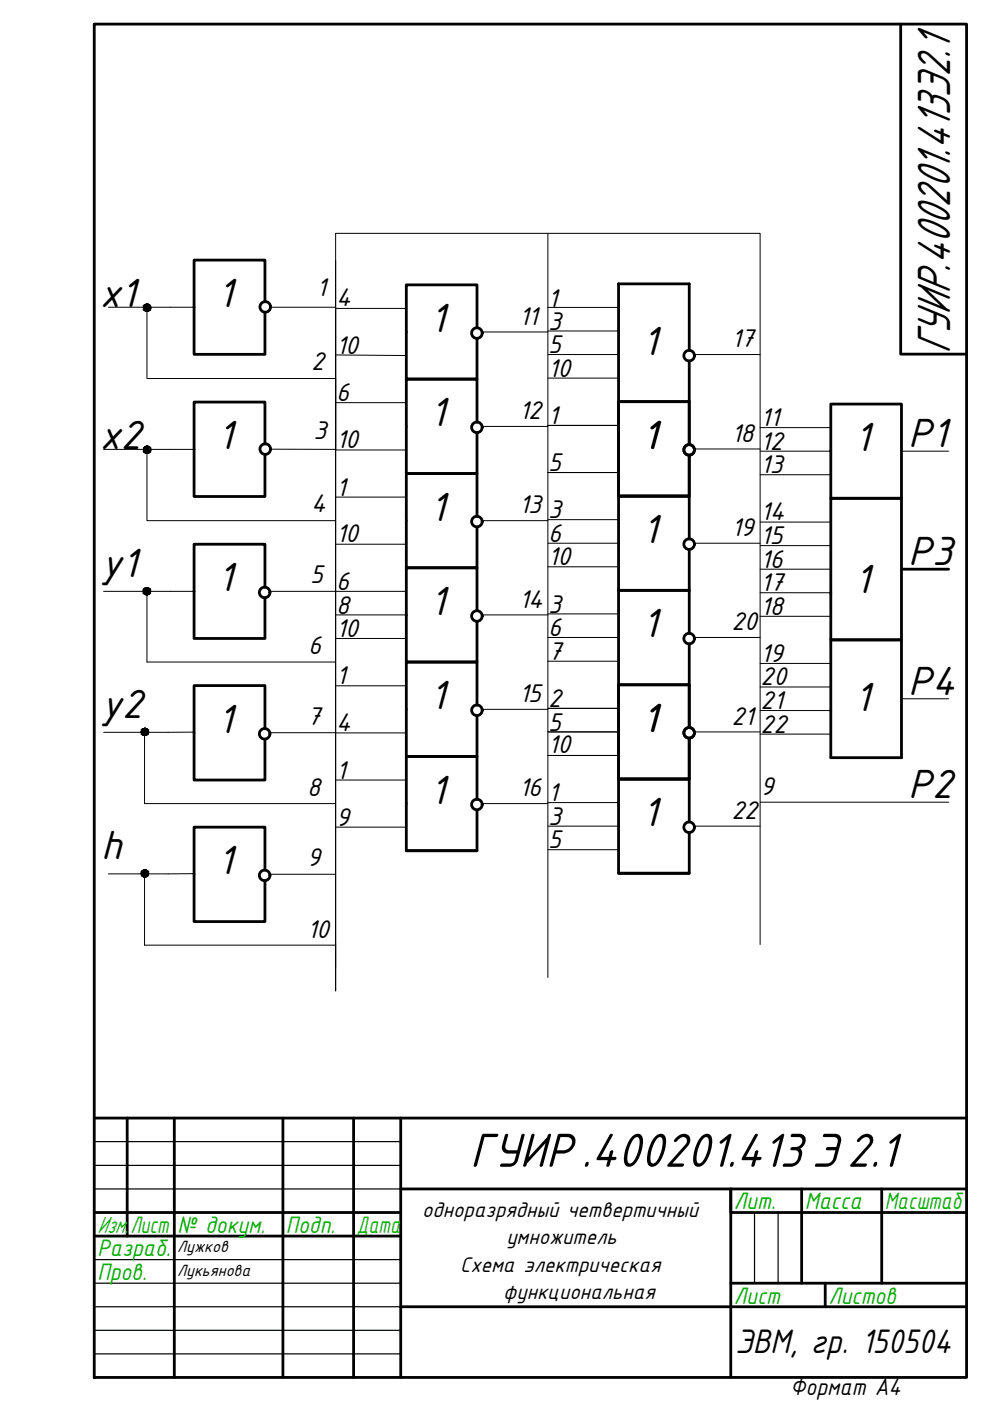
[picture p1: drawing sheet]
<svg xmlns="http://www.w3.org/2000/svg" width="210mm" height="297mm" viewBox="0 0 210 297" stroke-linecap="round" stroke-linejoin="round" font-family="sans-serif">
<!-- layer: 0 -->
<g fill="none" stroke="#000" stroke-width=".59">
<path d="M20 5.1h184.9v286.9h-184.9zM191 5.1v70h13.9M56.2 64v-8.9h-15.1v20h15.1v-8.9M101.1 69.5v-9.1h-15v20h15v-8.7M146.1 74.3v-14.1h-15v25h15v-8.7M56.2 94.1v-8.9h-15.1v20.1h15.1v-9M101.1 89.5v-9.1h-15v20h15v-8.7M131.1 95.2v10h15v-8.7M131.1 85.2v10M146.1 85.2v9.1v-9.1h-15v10M176.1 85.7h15v19.9h-15zM101.1 109.5v-9.1h-15v20h15v-8.7"/>
<path d="M146.1 114.3v-9.1h-15v20h15v-8.7M176.1 105.6h15v30.1h-15zM56.2 124.5v-9.1h-15.1v20h15.1v-8.7M101.1 129.5v-9.1h-15v20h15v-8.7M146.1 134.3v-9.1h-15v20h15v-8.7M176.1 135.7h15v24.9h-15zM191.1 120.7h10M56.2 154.5v-9.1h-15.1v20h15.1v-8.7M101.1 149.5v-9.1h-15v20h15v-8.7M131.1 155.2v10h15v-8.7M131.1 145.2v10M146.1 145.2v9.1v-9.1h-15v10"/>
<path d="M101.1 169.5v-9.1h-15v20h15v-8.7M146.1 174.3v-9.1h-15v20h15v-8.7M56.2 184.5v-9.1h-15.1v20h15.1v-8.7M86.1 180.4h15M131.1 185.2h15M20 237.1h184.9M27 237.1v25M37 237.1v54.9M60 237.1v54.9M75 237.1v54.9M85 237.1v54.9M20 257.1h65"/>
<path d="M85 252.1h119.9M170 252.1v20M186.9 252.1v20M204.9 257.1h-50v-5v39.9M20 262.1h65M85 277.1h119.9M154.9 272.1h50M175 272.1v5"/>
<circle cx="56.2" cy="65.1" r="1.12"/>
<circle cx="101.1" cy="70.6" r="1.12"/>
<circle cx="146.1" cy="75.4" r="1.12"/>
<circle cx="56.2" cy="95.2" r="1.12"/>
<circle cx="101.1" cy="90.6" r="1.12"/>
<circle cx="146.1" cy="95.4" r="1.12"/>
<circle cx="101.1" cy="110.6" r="1.12"/>
<circle cx="146.1" cy="115.4" r="1.12"/>
<circle cx="56.1" cy="125.6" r="1.12"/>
<circle cx="101.1" cy="130.6" r="1.12"/>
<circle cx="146.1" cy="135.4" r="1.12"/>
<circle cx="56.1" cy="155.6" r="1.12"/>
<circle cx="101.1" cy="150.6" r="1.12"/>
<circle cx="146.1" cy="155.4" r="1.12"/>
<circle cx="101.1" cy="170.6" r="1.12"/>
<circle cx="146.1" cy="175.4" r="1.12"/>
<circle cx="56.1" cy="185.6" r="1.12"/>
</g>
<path d="M20 242h65M20 247.1h65M20 252.1h65M160 257.1v15M165 257.1v15M20 267.1h65M20 272.1h65M20 277.1h65M20 282.1h65M20 287h65" fill="none" stroke="#000" stroke-width=".25"/>
<g fill="none" stroke="#000" stroke-width=".21">
<path d="M71.2 55.3v154.8M116.2 49.5v157.7M23 65.1h18.1M31.2 65.1v15.1h40M57.3 65.1h13.9M71.2 75.3l14.9 .1M71.2 65.4h14.9M102.2 70.4h14M116.2 75.2h14.9M116.2 70.2h14.9M116.2 65.2h14.9M147.2 75.2h14"/>
<path d="M22 95.3h19.1M31.2 95.3v15.1h40M55.2 80.2h16v15.1l-13.9-.1M71.2 95.4h14.9M71.2 85.4h14.9M102.2 90.4h14M116.2 80.2h14.9M116.2 90.2h14.9M147.2 95.2h14M161.2 95.7h14.9M161.2 90.7h14.9M191.1 95.7h10"/>
<path d="M71.2 115.4h14.9M71.2 105.4h14.9M102.2 110.4h14M116.2 100.2h14.9M116.2 115.2h14.9M116.2 110.2h14.9M147.2 115.2h14M161.2 100.7h14.9M161.2 115.7h14.9M161.2 110.7h14.9M22 125.4h19.1M31.2 125.4v15h40"/>
<path d="M57.2 125.4h28.9M71.2 130.4h14.9M71.2 135.4h14.9M102.2 130.4h14M116.2 120.2h14.9M116.2 135.2h14.9M116.2 130.2h14.9M147.2 135.2h14M161.2 130.7h14.9M161.2 125.7h14.9M161.2 120.7h14.9M30.6 155.3v15.1h40.6"/>
<path d="M41.1 155.2l-19.1 .1M57.2 155.3h14M71.2 155.4h14.9M71.2 145.4h14.9M102.2 150.4h14M116.2 140.2h14.9M116.2 155.2h14.9M116.2 150.2h14.9M147.2 155.2h14M161.2 155.6h14.9M161.2 150.7h14.9M161.2 145.7h14.9"/>
<path d="M161.2 140.7h14.9M191.1 148.2h10M71.2 175.4h14.9M71.2 165.4h14.9M102.2 170.4h14M116.2 160.2h14.9M116.2 175.2h14.9M116.2 170.2h14.9M147.2 175.2h14M161.2 170.1h39.9M30.6 185.3v15.1h40.6M41.1 185.2l-18.1 .1"/>
<path d="M57.2 185.4h14M116.2 180.2h14.9M161.2 200.3v-150.8h-90v155.8"/>
</g>
<g fill="#000" stroke="#000" stroke-width=".21">
<path d="M31 66h.4zM31.1 64.5h.2zM31 96.1h.4zM31.1 94.6h.2zM31 126.1h.3zM31 124.6h.2zM30.6 155.9h.3zM30.6 154.4h.2zM30.6 186h.3zM30.6 184.4h.2z"/>
<path d="M31 66h.3zM31.1 66h.2z"/>
<path d="M31.1 64.5h.3zM31.1 64.5h.3z"/>
<path d="M31 64.5h.4zM30.9 64.5h.5z"/>
<path d="M30.9 64.5h.6zM30.9 64.5h.6z"/>
<path d="M30.9 66h.5zM30.9 66h.5z"/>
<path d="M30.9 64.5h.7zM30.8 64.5h.8z"/>
<path d="M30.9 65.9h.6zM30.9 65.9l.5 .1z"/>
<path d="M30.8 64.5l.8 .1zM30.7 64.6h.9z"/>
<path d="M30.8 65.9h.8zM30.8 65.9h.7z"/>
<path d="M30.7 64.6l1 .1zM30.7 64.6l1 .1z"/>
<path d="M30.7 65.9h.9zM30.7 65.9h.9z"/>
<path d="M30.7 64.7h1zM30.7 64.7h1z"/>
<path d="M30.7 65.8h1zM30.7 65.8l.9 .1z"/>
<path d="M30.6 64.7l1.2 .1zM30.6 64.8h1.2z"/>
<path d="M30.6 65.8h1.1zM30.6 65.8h1.1z"/>
<path d="M30.6 64.8h1.2zM30.6 64.8h1.2z"/>
<path d="M30.6 65.7h1.2zM30.6 65.7l1.1 .1z"/>
<path d="M30.6 64.8l1.3 .1zM30.6 64.8l1.3 .1z"/>
<path d="M30.6 65.6h1.2zM30.6 65.6l1.2 .1z"/>
<path d="M30.5 64.9l1.4 .1zM30.5 64.9l1.4 .1z"/>
<path d="M30.5 65.6h1.4zM30.5 65.6h1.3z"/>
<path d="M30.5 65h1.4zM30.5 65h1.4z"/>
<path d="M30.4 65l1.6 .1zM30.4 65l1.6 .1z"/>
<path d="M30.4 65.4l1.5 .1zM30.4 65.4l1.5 .1z"/>
<path d="M30.5 65.5h1.4zM30.5 65.5l1.4 .1z"/>
<path d="M30.4 65.1l1.6 .1zM30.4 65.1l1.6 .1z"/>
<path d="M30.4 65.2h1.6zM30.4 65.2h1.6z"/>
<path d="M30.4 65.2l1.6 .1zM30.4 65.2l1.6 .1z"/>
<path d="M30.4 65.3l1.6 .1zM30.4 65.3l1.6 .1z"/>
<path d="M30.4 65.4h1.6zM30.4 65.4h1.5z"/>
<path d="M31 96.1h.3zM31.1 96.1h.2z"/>
<path d="M31.1 94.6h.3zM31 94.6h.4z"/>
<path d="M31 94.6h.4zM30.9 94.6h.5z"/>
<path d="M30.9 94.6h.6zM30.9 94.6h.6z"/>
<path d="M30.9 96.1h.5zM30.9 96.1h.5z"/>
<path d="M30.9 94.6l.7 .1zM30.9 94.6l.7 .1z"/>
<path d="M30.9 96h.6zM30.9 96l.5 .1z"/>
<path d="M30.8 94.7h.8zM30.7 94.7h.9z"/>
<path d="M30.8 96h.8zM30.8 96h.7z"/>
<path d="M30.7 94.7l1 .1zM30.7 94.8h1z"/>
<path d="M30.7 96h.9zM30.7 96h.9z"/>
<path d="M30.7 94.8h1zM30.7 94.8h1z"/>
<path d="M30.7 96h1zM30.7 96h.9z"/>
<path d="M30.6 94.8l1.2 .1zM30.6 94.8l1.2 .1h-1.2z"/>
<path d="M30.6 95.9h1.1zM30.6 95.9l1.1 .1z"/>
<path d="M30.6 94.9h1.2zM30.6 94.9h1.2z"/>
<path d="M30.6 95.8h1.2zM30.6 95.8l1.1 .1z"/>
<path d="M30.6 94.9l1.3 .1zM30.6 94.9l1.3 .1z"/>
<path d="M30.6 95.8h1.2zM30.6 95.8h1.2z"/>
<path d="M30.5 95l1.4 .1zM30.5 95l1.4 .1z"/>
<path d="M30.5 95.7h1.4zM30.5 95.7l1.3 .1z"/>
<path d="M30.5 95.1l1.4 .1zM30.5 95.1l1.4 .1z"/>
<path d="M30.4 95.2h1.6zM30.4 95.2h1.6z"/>
<path d="M30.4 95.6l1.5 .1zM30.4 95.6l1.5 .1z"/>
<path d="M30.5 95.7h1.4zM30.5 95.7h1.4z"/>
<path d="M30.4 95.2l1.6 .1zM30.4 95.2l1.6 .1z"/>
<path d="M30.4 95.3l1.6 .1zM30.4 95.3l1.6 .1z"/>
<path d="M30.4 95.4h1.6zM30.4 95.4h1.6z"/>
<path d="M30.4 95.4l1.6 .1zM30.4 95.4l1.6 .1z"/>
<path d="M30.4 95.5h1.6zM30.4 95.5l1.5 .1z"/>
<path d="M31 126.1h.2zM31 126.1h.2z"/>
<path d="M31 124.6h.3zM31 124.6h.3z"/>
<path d="M31 124.6h.4zM30.9 124.6h.5z"/>
<path d="M30.9 124.6l.6 .1zM30.8 124.7h.7z"/>
<path d="M30.9 126.1h.5zM30.9 126.1h.4z"/>
<path d="M30.8 124.7h.7zM30.8 124.7h.7z"/>
<path d="M30.8 126.1h.7zM30.8 126.1h.6z"/>
<path d="M30.8 124.7h.8zM30.7 124.7h.9z"/>
<path d="M30.8 126h.7zM30.8 126l.7 .1z"/>
<path d="M30.7 124.7l1 .1zM30.7 124.7l1 .1z"/>
<path d="M30.7 126h.9zM30.7 126h.8z"/>
<path d="M30.6 124.8h1.1zM30.6 124.8h1.1z"/>
<path d="M30.6 125.9h1.1zM30.6 125.9l1 .1z"/>
<path d="M30.6 124.8l1.1 .1zM30.5 124.9h1.2z"/>
<path d="M30.6 125.9h1.1zM30.6 125.9h1.1z"/>
<path d="M30.5 124.9l1.3 .1zM30.5 124.9l1.3 .1z"/>
<path d="M30.5 125.8h1.2zM30.5 125.8l1.2 .1z"/>
<path d="M30.5 125h1.3zM30.5 125h1.3z"/>
<path d="M30.5 125.8h1.3zM30.5 125.8h1.2z"/>
<path d="M30.4 125l1.5 .1zM30.4 125l1.5 .1z"/>
<path d="M30.4 125.7h1.4zM30.4 125.7l1.4 .1z"/>
<path d="M30.4 125.1h1.5zM30.4 125.1h1.5z"/>
<path d="M30.4 125.1l1.5 .1zM30.4 125.1l1.5 .1z"/>
<path d="M30.4 125.6h1.5zM30.4 125.6h1.5z"/>
<path d="M30.4 125.6h1.5zM30.4 125.6l1.4 .1z"/>
<path d="M30.4 125.2l1.5 .1zM30.4 125.2l1.5 .1z"/>
<path d="M30.4 125.3l1.5 .1zM30.4 125.3l1.5 .1z"/>
<path d="M30.4 125.4h1.5zM30.4 125.4h1.5z"/>
<path d="M30.4 125.4l1.5 .1zM30.4 125.4l1.5 .1z"/>
<path d="M30.4 125.5h1.5zM30.4 125.5l1.5 .1z"/>
<path d="M30.6 155.9h.2zM30.6 155.9h.2z"/>
<path d="M30.6 154.4h.3zM30.6 154.4h.3z"/>
<path d="M30.6 154.4l.3 .1zM30.5 154.5h.4z"/>
<path d="M30.5 154.5h.5zM30.4 154.5h.6z"/>
<path d="M30.5 155.9h.4zM30.5 155.9h.4z"/>
<path d="M30.4 154.5h.7zM30.3 154.5h.8z"/>
<path d="M30.4 155.9h.6zM30.4 155.9h.5z"/>
<path d="M30.3 154.5h.9zM30.3 154.5h.9z"/>
<path d="M30.3 155.9h.8zM30.3 155.9h.7z"/>
<path d="M30.3 154.5l.9 .1zM30.2 154.6h1z"/>
<path d="M30.3 155.8h.9zM30.3 155.8l.8 .1z"/>
<path d="M30.2 154.6h1.1zM30.1 154.6h1.2z"/>
<path d="M30.2 155.8h1zM30.2 155.8h1z"/>
<path d="M30.1 154.6l1.2 .1zM30.1 154.6l1.2 .1z"/>
<path d="M30.1 155.7h1.2zM30.1 155.7l1.1 .1z"/>
<path d="M30.1 154.7l1.3 .1zM30.1 154.8h1.3z"/>
<path d="M30.1 155.6h1.2zM30.1 155.6l1.2 .1z"/>
<path d="M30.1 154.8h1.3zM30.1 154.8h1.3z"/>
<path d="M30.1 155.6h1.3zM30.1 155.6h1.2z"/>
<path d="M30 154.8l1.4 .1zM30 154.8l1.4 .1z"/>
<path d="M30 154.9l1.5 .1zM30 154.9l1.5 .1z"/>
<path d="M30 155.5h1.4zM30 155.5h1.4z"/>
<path d="M30 155.5h1.4zM30 155.5l1.4 .1z"/>
<path d="M30 155h1.5zM30 155h1.5z"/>
<path d="M30 155l1.5 .1zM30 155l1.5 .1z"/>
<path d="M30 155.3l1.5 .1zM30 155.3l1.5 .1z"/>
<path d="M30 155.4h1.5zM30 155.4l1.4 .1z"/>
<path d="M29.9 155.1l1.6 .1zM29.9 155.1l1.6 .1z"/>
<path d="M29.9 155.2l1.6 .1zM29.9 155.2l1.6 .1z"/>
<path d="M29.9 155.3h1.6zM29.9 155.3h1.6z"/>
<path d="M30.6 186h.2zM30.6 186h.2z"/>
<path d="M30.6 184.4h.3zM30.6 184.4h.3z"/>
<path d="M30.6 184.4l.3 .1zM30.5 184.5h.4z"/>
<path d="M30.5 184.5h.5zM30.4 184.5h.6z"/>
<path d="M30.5 185.9h.4zM30.5 185.9l.4 .1z"/>
<path d="M30.4 184.5h.7zM30.3 184.5h.8z"/>
<path d="M30.4 185.9h.6zM30.4 185.9h.5z"/>
<path d="M30.3 184.5l.9 .1zM30.3 184.5l.9 .1z"/>
<path d="M30.3 185.9h.8zM30.3 185.9h.7z"/>
<path d="M30.3 184.6h.9zM30.2 184.6h1z"/>
<path d="M30.3 185.8h.9zM30.3 185.8l.8 .1z"/>
<path d="M30.2 184.6h1.1zM30.1 184.6h1.2z"/>
<path d="M30.2 185.8h1zM30.2 185.8h1z"/>
<path d="M30.1 184.6l1.2 .1zM30.1 184.6l1.2 .1z"/>
<path d="M30.1 185.7h1.2zM30.1 185.7l1.1 .1z"/>
<path d="M30.1 184.7l1.3 .1zM30.1 184.7l1.3 .1z"/>
<path d="M30.1 185.7h1.2zM30.1 185.7h1.2z"/>
<path d="M30.1 184.8h1.3zM30.1 184.8h1.3z"/>
<path d="M30.1 185.6h1.3zM30.1 185.6l1.2 .1z"/>
<path d="M30 184.8l1.4 .1zM30 184.8l1.4 .1z"/>
<path d="M30 184.9l1.5 .1zM30 184.9l1.5 .1z"/>
<path d="M30 185.5h1.4zM30 185.5h1.4z"/>
<path d="M30 185.5h1.4zM30 185.5l1.4 .1z"/>
<path d="M30 185h1.5zM30 185h1.5z"/>
<path d="M30 185l1.5 .1zM30 185l1.5 .1z"/>
<path d="M30 185.3l1.5 .1zM30 185.3l1.5 .1z"/>
<path d="M30 185.4h1.5zM30 185.4l1.4 .1z"/>
<path d="M29.9 185.1l1.6 .1zM29.9 185.1l1.6 .1z"/>
<path d="M29.9 185.2l1.6 .1zM29.9 185.2l1.6 .1z"/>
<path d="M29.9 185.3h1.6zM29.9 185.3h1.6z"/>
</g>
<text font-size="11.2" x="99.7" y="247.4">ГУИР .400201.413 Э 2.1</text>
<text font-size="10.9" x="201.5" y="75.1" transform="rotate(-90 201.5 75.1)">ГУИР.400201.413Э2.1</text>
<g font-size="9.3">
<text x="21.2" y="65.1">x1</text>
<text x="46.1" y="65.1">1</text>
<text x="91.1" y="70.4">1</text>
<text x="136.1" y="75.2">1</text>
<text x="21.2" y="95.3">x2</text>
<text x="46.1" y="95.3">1</text>
<text x="91.1" y="90.4">1</text>
<text x="136.1" y="95.2">1</text>
<text x="181.1" y="95.7">1</text>
<text x="192.6" y="94.8">P1</text>
<text x="91.1" y="110.4">1</text>
<text x="136.1" y="115.2">1</text>
<text x="192.6" y="119.8">P3</text>
<text x="21.5" y="122.3">y1</text>
<text x="46.1" y="125.4">1</text>
<text x="181.1" y="125.7">1</text>
<text x="91.1" y="130.4">1</text>
<text x="136.1" y="135.2">1</text>
<text x="192.6" y="147.3">P4</text>
<text x="21.5" y="152.1">y2</text>
<text x="46.1" y="155.3">1</text>
<text x="91.1" y="150.4">1</text>
<text x="136.1" y="155.2">1</text>
<text x="181.1" y="150.7">1</text>
<text x="91.1" y="170.4">1</text>
<text x="192.6" y="169.2">P2</text>
<text x="136.1" y="175.2">1</text>
<text x="21.5" y="182.1">h</text>
<text x="46.1" y="185.4">1</text>
</g>
<text font-size="7.8" x="155.9" y="287">ЭВМ, гр. 150504</text>
<g font-size="5.8">
<text x="67.1" y="62.9">1</text>
<text x="71.2" y="65">4</text>
<text x="116.2" y="65.2">1</text>
<text x="110.1" y="68.8">11</text>
<text x="116.2" y="69.9">3</text>
<text x="71.2" y="75.1">10</text>
<text x="116.2" y="74.9">5</text>
<text x="155.1" y="73.6">17</text>
<text x="66" y="78.5">2</text>
<text x="116.2" y="79.9">10</text>
<text x="71.2" y="85.1">6</text>
<text x="110.1" y="88.8">12</text>
<text x="116.2" y="89.9">1</text>
<text x="66.5" y="93">3</text>
<text x="71.2" y="95.1">10</text>
<text x="155.1" y="93.6">18</text>
<text x="161.2" y="90.3">11</text>
<text x="161.2" y="95.3">12</text>
<text x="116.2" y="99.8">5</text>
<text x="161.2" y="100.3">13</text>
<text x="71.2" y="105.1">1</text>
<text x="66" y="108.6">4</text>
<text x="110.1" y="108.8">13</text>
<text x="116.2" y="109.9">3</text>
<text x="155.1" y="113.6">19</text>
<text x="161.2" y="110.3">14</text>
<text x="71.2" y="115">10</text>
<text x="116.2" y="114.9">6</text>
<text x="116.2" y="119.9">10</text>
<text x="161.2" y="115.3">15</text>
<text x="65.7" y="123.6">5</text>
<text x="71.2" y="125.1">6</text>
<text x="161.2" y="120.3">16</text>
<text x="161.2" y="125.3">17</text>
<text x="71.2" y="130.1">8</text>
<text x="110.1" y="128.8">14</text>
<text x="116.2" y="129.9">3</text>
<text x="161.2" y="130.3">18</text>
<text x="71.2" y="135.1">10</text>
<text x="116.2" y="134.9">6</text>
<text x="155.1" y="133.6">20</text>
<text x="65.3" y="138.6">6</text>
<text x="116.2" y="139.9">7</text>
<text x="161.2" y="140.3">19</text>
<text x="71.2" y="145.1">1</text>
<text x="110.1" y="148.8">15</text>
<text x="116.2" y="149.8">2</text>
<text x="161.2" y="145.3">20</text>
<text x="65.1" y="153.6">7</text>
<text x="71.2" y="155">4</text>
<text x="116.2" y="154.9">5</text>
<text x="155.1" y="153.6">21</text>
<text x="161.2" y="150.3">21</text>
<text x="161.2" y="155.3">22</text>
<text x="116.2" y="159.8">10</text>
<text x="71.2" y="165.1">1</text>
<text x="65.1" y="168.8">8</text>
<text x="110.1" y="168.8">16</text>
<text x="116.2" y="169.9">1</text>
<text x="155.1" y="173.6">22</text>
<text x="161.2" y="168.5">9</text>
<text x="71.2" y="175.1">9</text>
<text x="116.2" y="174.9">3</text>
<text x="116.2" y="179.9">5</text>
<text x="65.1" y="183.6">9</text>
<text x="65.1" y="198.8">10</text>
</g>
<g font-size="5.4" fill="#00ad00">
<text x="155.6" y="256.4">Лит.</text>
<text x="170.6" y="256.4">Масса</text>
<text x="187.6" y="256.4">Масштаб</text>
<text x="20.7" y="261.4">Изм.</text>
<text x="27.6" y="261.4">Лист</text>
<text x="37.6" y="261.4">№ докум.</text>
<text x="60.6" y="261.4">Подп.</text>
<text x="75.6" y="261.4">Дата</text>
<text x="20.7" y="266.3">Разраб.</text>
<text x="20.7" y="271.3">Пров.</text>
<text x="155.6" y="276.4">Лист</text>
<text x="175.6" y="276.4">Листов</text>
</g>
<text font-size="5.4" x="167.6" y="295.8">Формат А4</text>
<g font-size="5">
<text x="89.5" y="258">одноразрядный четвертичный</text>
<text x="107.4" y="263.8">умножитель</text>
<text x="97.6" y="269.6">Схема электрическая</text>
<text x="106.7" y="275.5">функциональная</text>
</g>
<g font-size="3.9">
<text x="37.5" y="265.4">Лужков</text>
<text x="37.5" y="270.6">Лукьянова</text>
</g>
</svg>
